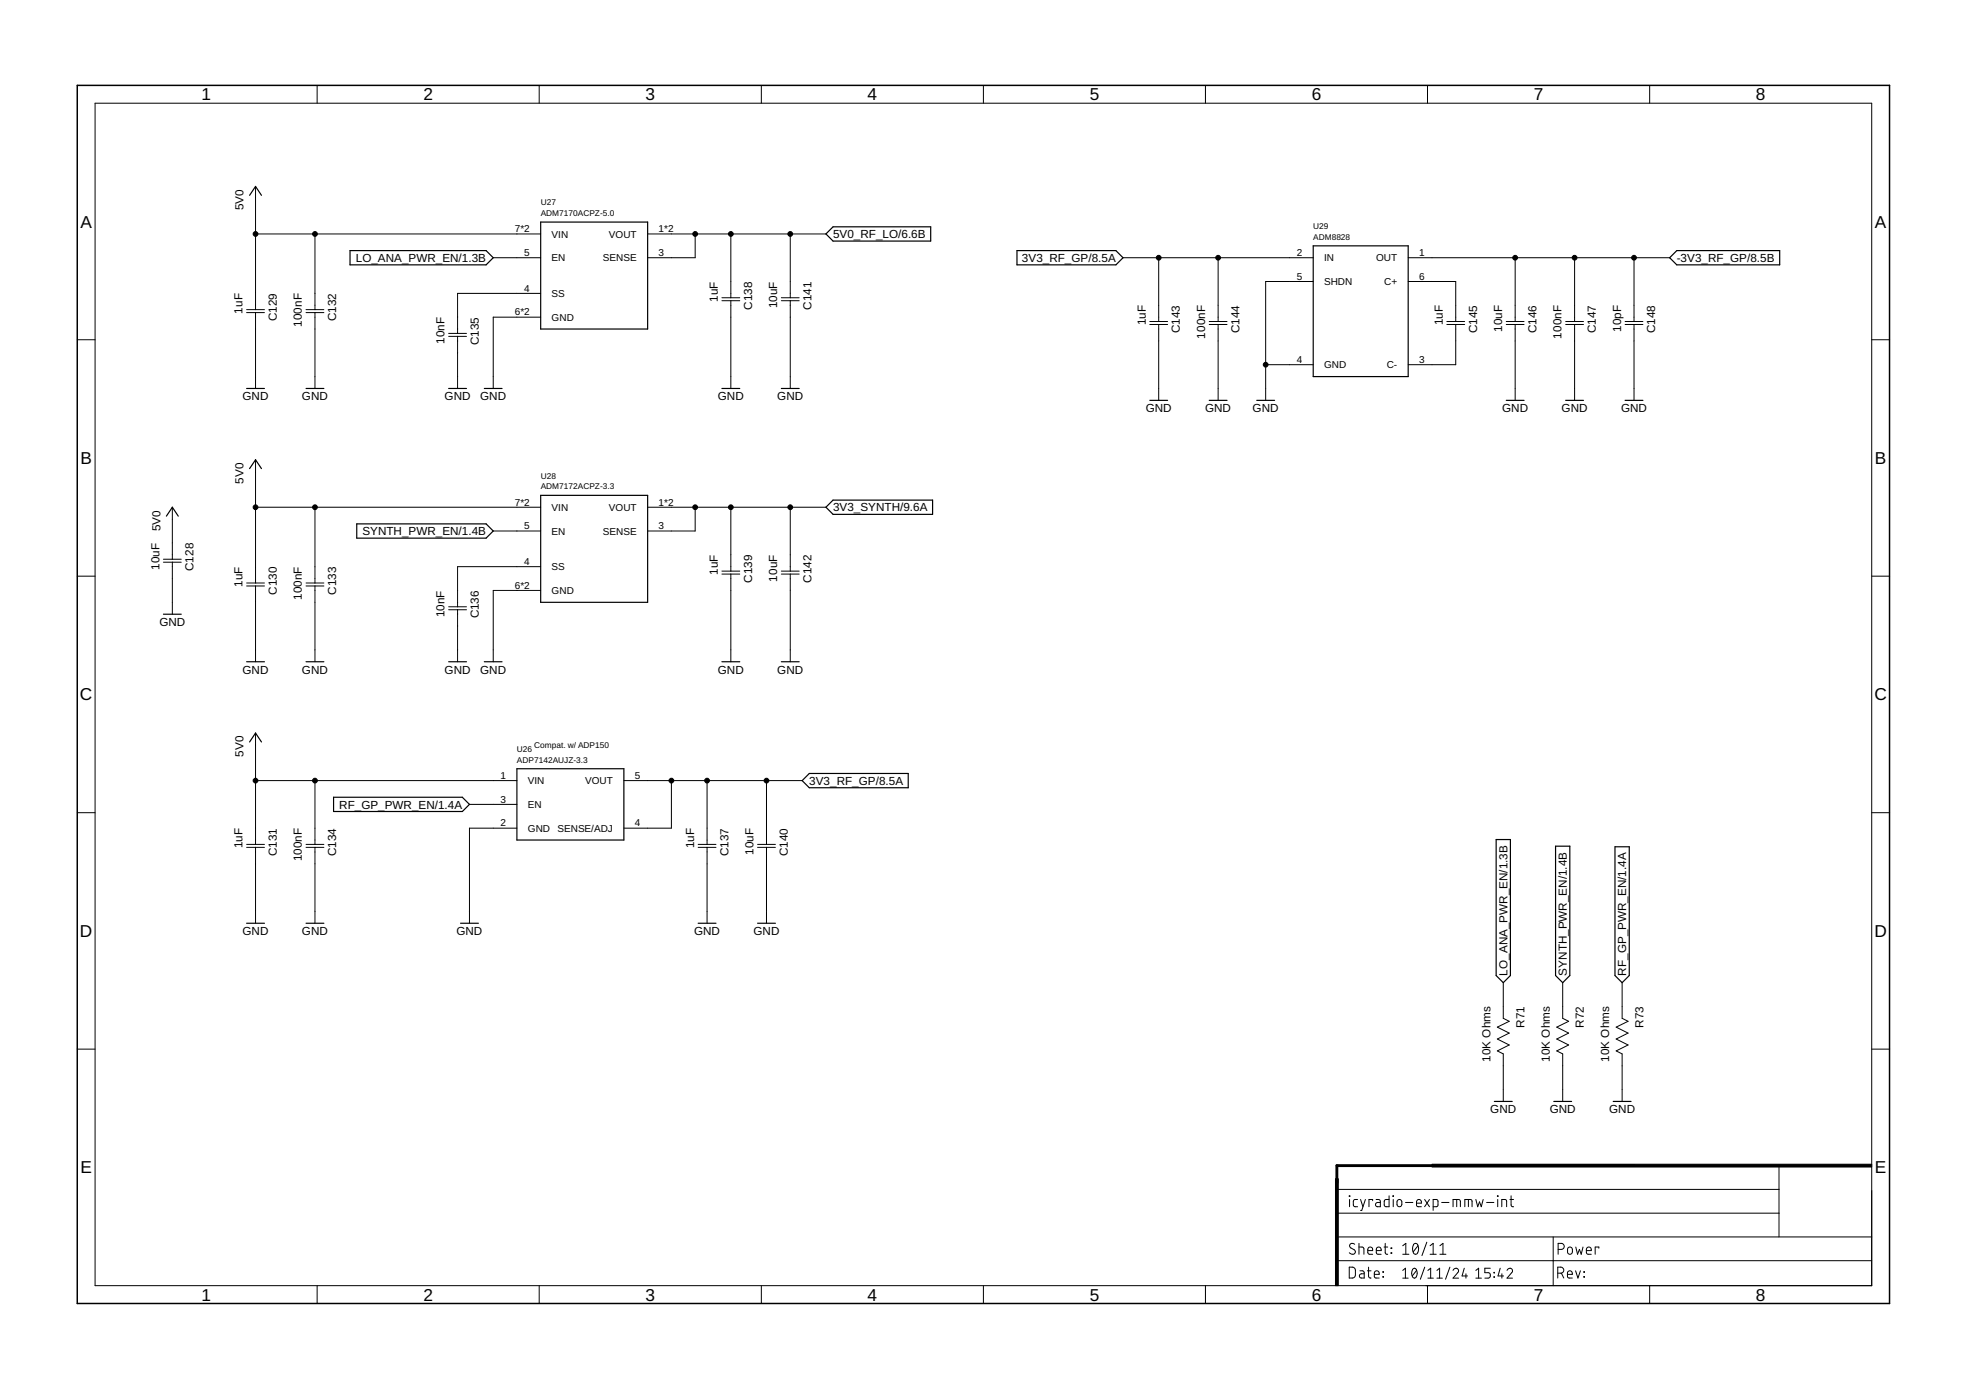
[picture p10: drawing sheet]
<svg xmlns="http://www.w3.org/2000/svg" width="420mm" height="297mm" viewBox="0 0 420 297" stroke-linecap="round" stroke-linejoin="round" font-family="sans-serif">
<g fill="none" stroke="#000" stroke-width=".25">
<path d="M53.3 41.7l1.3-1.9 1.3 1.9M74.8 53.6h29.1l1.5 1.5-1.5 1.5h-29.1zM115.5 47.5h22.9v22.8h-22.9zM178 48.5h20.9v3h-20.9l-1.5-1.5zM217.3 53.6h21.2l1.5 1.5-1.5 1.5h-21.2zM280.6 52.5h20.3v28h-20.3zM356.8 55.1l1.6-1.5h21.9v3h-21.9zM52.7 83h3.8M65.4 83h3.8M95.9 83h3.8M103.5 83h3.8M154.3 83h3.8"/>
<path d="M167 83h3.8M245.7 85.6h3.8M258.4 85.6h3.8M268.6 85.6h3.8M321.9 85.6h3.8M334.6 85.6h3.8M347.3 85.6h3.8M35.6 110.3l1.2-1.9 1.3 1.9M53.3 100.1l1.3-1.8 1.3 1.8M76.2 112h27.7l1.5 1.5-1.5 1.5h-27.7zM115.5 105.9h22.9v22.8h-22.9zM176.5 108.4l1.5-1.5h21.3v3h-21.3z"/>
<path d="M34.9 131.3h3.8M52.7 141.4h3.8M53.3 158.6l1.3-1.9 1.3 1.9M65.4 141.4h3.8M95.9 141.4h3.8M103.5 141.4h3.8M154.3 141.4h3.8M167 141.4h3.8M71.3 170.4h27.5l1.5 1.5-1.5 1.5h-27.5zM110.5 164.3h22.8v15.2h-22.8zM173 165.3h21.1v3h-21.1l-1.6-1.5zM319.7 179.4h3.1v29.1l-1.5 1.5-1.6-1.5z"/>
<path d="M52.7 197.3h3.8M65.4 197.3h3.8M98.4 197.3h3.8M149.2 197.3h3.8M161.9 197.3h3.8M332.4 180.8h3.1v27.7l-1.5 1.5-1.6-1.5zM345.1 181h3.1v27.5l-1.5 1.5-1.6-1.5zM319.4 235.4h3.8M332.1 235.4h3.8M344.8 235.4h3.8"/>
</g>
<g fill="none" stroke="#000" stroke-width=".21">
<path d="M67.8 18.2v3.9M115.2 18.2v3.9M162.7 18.2v3.9M210.2 18.2v3.9M257.6 18.2v3.9M305.1 18.2v3.9M352.6 18.2v3.9M20.3 22.1h379.7v252.6h-379.7zM54.6 39.8v26.4M54.6 50h60.9M67.3 50v16.2M105.4 55.1h10.1"/>
<path d="M138.4 50h38.1M148.6 50v5.1h-10.2M156.2 50v13.6M168.9 50v13.6M240 55.1h40.6M247.6 55.1v13.6M260.3 55.1v13.6M300.9 55.1h55.9M323.8 55.1v13.6M336.5 55.1v13.6M349.2 55.1v13.6M16.5 72.6h3.8"/>
<path d="M52.7 66.2h3.8M52.7 66.8h3.8M54.6 66.8v16.2M65.4 66.2h3.8M65.4 66.8h3.8M67.3 66.8v16.2M95.9 71.2h3.8M95.9 71.9h3.8M97.8 71.9v11.1M115.5 67.8h-10.1v15.2M115.5 62.7h-17.7v8.5M154.3 63.6h3.8"/>
<path d="M154.3 64.3h3.8M156.2 64.3v18.7M167 63.6h3.8M167 64.3h3.8M168.9 64.3v18.7M245.7 68.7h3.8M245.7 69.3h3.8M247.6 69.3v16.3M258.4 68.7h3.8M258.4 69.3h3.8M260.3 69.3v16.3M270.5 77.9h10.1"/>
<path d="M280.6 60.2h-10.1v25.4M300.9 60.2h10.2v8.5M309.2 68.7h3.8M309.2 69.3h3.8M311.1 69.3v8.6h-10.2M321.9 68.7h3.8M321.9 69.3h3.8M323.8 69.3v16.3M334.6 68.7h3.8M334.6 69.3h3.8M336.5 69.3v16.3M347.3 68.7h3.8"/>
<path d="M347.3 69.3h3.8M349.2 69.3v16.3M400 72.6h3.8M54.6 98.3v26.3M34.9 119.5h3.8M36.8 108.4v11.1M54.6 108.4h60.9M67.3 108.4v16.2M105.4 113.5h10.1M138.4 108.4h38.1M148.6 108.4v5.1h-10.2M156.2 108.4v13.6"/>
<path d="M168.9 108.4v13.6M16.5 123.1h3.8M34.9 120.1h3.8M36.8 120.1v11.2M52.7 124.6h3.8M52.7 125.2h3.8M54.6 125.2v16.2M65.4 124.6h3.8M65.4 125.2h3.8M67.3 125.2v16.2M95.9 129.7h3.8M95.9 130.3h3.8"/>
<path d="M97.8 130.3v11.1M115.5 126.2h-10.1v15.2M115.5 121.1h-17.7v8.6M154.3 122h3.8M154.3 122.7h3.8M156.2 122.7v18.7M167 122h3.8M167 122.7h3.8M168.9 122.7v18.7M400 123.1h3.8M54.6 156.7v23.7M16.5 173.7h3.8"/>
<path d="M54.6 166.8h55.9M67.3 166.8v13.6M100.3 171.9h10.2M110.5 177h-10.2v20.3M133.3 166.8h38.1M143.5 166.8v10.2h-10.2M151.1 166.8v13.6M163.8 166.8v13.6M400 173.7h3.8M52.7 180.4h3.8M52.7 181.1h3.8M54.6 181.1v16.2"/>
<path d="M65.4 180.4h3.8M65.4 181.1h3.8M67.3 181.1v16.2M149.2 180.4h3.8M149.2 181.1h3.8M151.1 181.1v16.2M161.9 180.4h3.8M161.9 181.1h3.8M163.8 181.1v16.2M321.3 210v7.6l1.2 .6-2.5 1.3 2.5 1.3-2.5 1.2 2.5 1.3-2.5 1.3 1.3 .6v10.2M334 210v7.6l1.2 .6-2.5 1.3 2.5 1.3-2.5 1.2 2.5 1.3-2.5 1.3 1.3 .6v10.2M346.7 210v7.6l1.2 .6-2.5 1.3 2.5 1.3-2.5 1.2 2.5 1.3-2.5 1.3 1.3 .6v10.2"/>
<path d="M16.5 224.2h3.8M400 224.2h3.8M285.7 254.2h94.5M285.7 259.2h94.5M288.4 255.5l.1 .2zM288.4 256.3v1.6M290.1 256.3h-.6l-.3 .4 .1 1.1 .8 .1M290.8 256.3l.5 1.6M291.8 256.3l-.8 2.4h-.2M293.3 256.6v-.3h-.7v1.6M294.1 256.3h.6l.3 .4v1.2h-.6a.46 .46 0 0 1-.4-.5 .46 .46 0 0 1 .4-.4h.6M296.9 255.5v2.4h-.8l-.3-.4 .1-.9 .2-.3h.8"/>
<path d="M297.7 255.5l.1 .2zM297.8 256.3v1.6M298.8 256.4l.4-.1a.92 .92 0 0 1 .1 1.5l-.3 .1a.92 .92 0 0 1-.2-1.5zM300.4 257h1.5M302.7 257.1h1.1a.55 .55 0 0 0-.4-.8 .55 .55 0 0 0-.7 .5l.1 1 1 .1M304.5 256.3l1 1.6M305.5 256.3l-1 1.6M306.3 257.9h.8l.2-.3v-1l-.2-.3h-.8v2.4M308.1 257h1.6M310.5 257.9v-1.6l1.5 .1 .1 1.5M311.3 256.3v1.6M313.1 257.9v-1.6l1.4 .1 .1 1.5"/>
<path d="M313.8 256.3v1.6M315.4 256.3l.4 1.6 .4-1.1 .4 1.1 .4-1.6M317.7 257h1.6M320 255.5l.1 .2zM320.1 256.3v1.6M321 257.9v-1.6l.9 .1 .1 1.5M322.7 256.3h.8M322.9 255.5l.1 2.1 .5 .3M380.2 249.1v15.2M67.8 274.7v3.9M115.2 274.7v3.9M162.7 274.7v3.9"/>
<path d="M210.2 274.7v3.9M257.6 274.7v3.9M285.7 269.4h114.3M285.7 264.3h114.3M288.4 270.8h.8l.4 .4v1.5l-.4 .4h-.8zM289.5 265.9a.58 .58 0 0 0-.9-.1 .58 .58 0 0 0 .1 .9l.7 .4a.58 .58 0 0 1 .1 .8 .58 .58 0 0 1-.9 0l-.2-.2M290.4 266.5l1 .1 .1 1.4M290.4 265.7v2.3M290.6 271.6h.7l.2 .3v1.2h-.5a.46 .46 0 0 1-.5-.4 .46 .46 0 0 1 .5-.5h.5M292.2 271.6h.8M292.3 267.3h1a.54 .54 0 0 0-.3-.8 .54 .54 0 0 0-.7 .5l.1 .9 .9 .1M292.5 270.8v1.9l.1 .3 .4 .1"/>
<path d="M293.7 272.3h1a.54 .54 0 0 0-.3-.7 .54 .54 0 0 0-.7 .5l.1 .9 .9 .1M294.1 267.3h1.1a.54 .54 0 0 0-.4-.8 .54 .54 0 0 0-.7 .5l.1 .9 1 .1M295.6 272.8l.1 .1zM295.6 271.8l.1 .1zM295.8 266.5h.8M296 265.7l.1 2.1 .5 .2M297.3 266.7l.1 .1zM297.3 267.7l.1 .1zM299.8 268h1.3M299.8 273.1h1.1M299.8 271.5l.6-.5v2.1M299.8 266.2l.6-.5v2.3"/>
<path d="M302 271.2l.1-.1a.88 .88 0 0 1 .8 1.2l-.1 .3a.51 .51 0 0 1-.5 .5 .51 .51 0 0 1-.5-.5l-.1-.8zM302.1 265.9a.62 .62 0 0 1 .8-.1 .62 .62 0 0 1 .2 .8 .99 .99 0 0 1-.7 1.4 1.65 1.65 0 0 1-.3-2.1zM302.7 271.5l-.9 1.2M303 266.2l-1 1.3M304.5 270.8l-.9 2.6M304.9 265.5l-1 2.8M305.1 274.7v3.9M305.2 273.1h1.1M305.2 271.5l.6-.5v2.1M305.6 268h1.3M305.6 266.2l.7-.5v2.3M307.1 273.1h1.2"/>
<path d="M307.1 271.5l.6-.5v2.1M307.7 268h1.3M307.7 266.2l.7-.5v2.3M309.9 270.8l-1 2.6M310.5 271.5a.58 .58 0 0 1 .9-.5 .58 .58 0 0 1 .1 1l-1 1.1h1.2M312.9 271l-.4 1.7h1.1M313.3 272.2v.9M315.4 273.1h1.2M315.4 271.5l.6-.5v2.1M318.5 271h-1.2v1h.7a.59 .59 0 0 1 .5 .6 .59 .59 0 0 1-.5 .5h-.7M319.3 271.9l.1 .1zM319.3 272.8l.1 .2z"/>
<path d="M320.6 271l-.5 1.7h1.2M321 272.2v.9M322.1 271.5a.58 .58 0 0 1 .8-.5 .58 .58 0 0 1 .2 1l-1 1.1h1.1M331.9 264.3v10.4M332.9 272.1h.6a.65 .65 0 0 0 .7-.7 .65 .65 0 0 0-.7-.6h-.6v2.3M333 267h.7a.65 .65 0 0 0 .6-.6 .65 .65 0 0 0-.6-.7h-.7v2.3M333.7 272.1l.5 1M335 272.3h1a.54 .54 0 0 0-.3-.7 .54 .54 0 0 0-.7 .5l.1 .9 .9 .1M335.1 266.7l.3-.2 .5 .2 .1 .8a.52 .52 0 0 1-.5 .5 .52 .52 0 0 1-.5-.5zM336.7 271.6l.5 1.5 .6-1.5M336.8 266.5l.3 1.5 .4-1 .4 1 .4-1.5M338.5 271.8l.1 .1z"/>
<path d="M338.5 272.8l.1 .1zM339 267.3h1.1a.54 .54 0 0 0-.4-.8 .54 .54 0 0 0-.7 .5l.2 .9 .9 .1M341.7 266.7v-.2h-.8v1.5M352.6 274.7v3.9"/>
</g>
<path d="M16.5 18.2h387.3v260.4h-387.3z" fill="none" stroke="#000" stroke-width=".32"/>
<path d="M285.4 251.9h.6v22.8h-.6zM306 248.8h94v.6h-94z" fill="#000" stroke="#000" stroke-width=".21"/>
<path d="M349.2 249.1h-63.5v3.8" fill="none" stroke="#000" stroke-width=".61"/>
<g fill="#000" stroke="#000" stroke-width=".21">
<circle cx="54.6" cy="50" r=".51"/>
<circle cx="67.3" cy="50" r=".51"/>
<circle cx="148.6" cy="50" r=".51"/>
<circle cx="156.2" cy="50" r=".51"/>
<circle cx="168.9" cy="50" r=".51"/>
<circle cx="247.6" cy="55.1" r=".51"/>
<circle cx="260.3" cy="55.1" r=".51"/>
<circle cx="323.8" cy="55.1" r=".51"/>
<circle cx="336.5" cy="55.1" r=".51"/>
<circle cx="349.2" cy="55.1" r=".51"/>
<circle cx="270.5" cy="77.9" r=".51"/>
<circle cx="54.6" cy="108.4" r=".51"/>
<circle cx="67.3" cy="108.4" r=".51"/>
<circle cx="148.6" cy="108.4" r=".51"/>
<circle cx="156.2" cy="108.4" r=".51"/>
<circle cx="168.9" cy="108.4" r=".51"/>
<circle cx="54.6" cy="166.8" r=".51"/>
<circle cx="67.3" cy="166.8" r=".51"/>
<circle cx="143.5" cy="166.8" r=".51"/>
<circle cx="151.1" cy="166.8" r=".51"/>
<circle cx="163.8" cy="166.8" r=".51"/>
</g>
<g font-size="3.7">
<text x="43" y="21.4">1</text>
<text x="90.5" y="21.4">2</text>
<text x="138" y="21.4">3</text>
<text x="185.4" y="21.4">4</text>
<text x="232.9" y="21.4">5</text>
<text x="280.3" y="21.4">6</text>
<text x="327.8" y="21.4">7</text>
<text x="375.3" y="21.4">8</text>
<text x="17.2" y="48.6">A</text>
<text x="400.7" y="48.6">A</text>
<text x="17.2" y="99.2">B</text>
<text x="400.7" y="99.2">B</text>
<text x="17.1" y="149.7">C</text>
<text x="400.6" y="149.7">C</text>
<text x="17.1" y="200.2">D</text>
<text x="400.6" y="200.2">D</text>
<text x="17.2" y="250.8">E</text>
<text x="400.7" y="250.8">E</text>
<text x="43" y="277.9">1</text>
<text x="90.5" y="277.9">2</text>
<text x="138" y="277.9">3</text>
<text x="185.4" y="277.9">4</text>
<text x="232.9" y="277.9">5</text>
<text x="280.3" y="277.9">6</text>
<text x="327.8" y="277.9">7</text>
<text x="375.3" y="277.9">8</text>
</g>
<g font-size="2.5">
<text x="52.1" y="44.9" transform="rotate(-90 52.1 44.9)">5V0</text>
<text x="178" y="50.9">5V0_RF_LO/6.6B</text>
<text x="76" y="56">LO_ANA_PWR_EN/1.3B</text>
<text x="218.4" y="56">3V3_RF_GP/8.5A</text>
<text x="358.4" y="56">-3V3_RF_GP/8.5B</text>
<text x="153.4" y="64.5" transform="rotate(-90 153.4 64.5)">1uF</text>
<text x="166.1" y="65.9" transform="rotate(-90 166.1 65.9)">10uF</text>
<text x="51.8" y="67" transform="rotate(-90 51.8 67)">1uF</text>
<text x="59.2" y="68.7" transform="rotate(-90 59.2 68.7)">C129</text>
<text x="64.5" y="69.8" transform="rotate(-90 64.5 69.8)">100nF</text>
<text x="71.9" y="68.7" transform="rotate(-90 71.9 68.7)">C132</text>
<text x="160.7" y="66.1" transform="rotate(-90 160.7 66.1)">C138</text>
<text x="173.4" y="66.1" transform="rotate(-90 173.4 66.1)">C141</text>
<text x="244.9" y="69.5" transform="rotate(-90 244.9 69.5)">1uF</text>
<text x="252.2" y="71.2" transform="rotate(-90 252.2 71.2)">C143</text>
<text x="264.9" y="71.2" transform="rotate(-90 264.9 71.2)">C144</text>
<text x="308.3" y="69.5" transform="rotate(-90 308.3 69.5)">1uF</text>
<text x="315.7" y="71.2" transform="rotate(-90 315.7 71.2)">C145</text>
<text x="321" y="70.9" transform="rotate(-90 321 70.9)">10uF</text>
<text x="328.4" y="71.2" transform="rotate(-90 328.4 71.2)">C146</text>
<text x="341.1" y="71.2" transform="rotate(-90 341.1 71.2)">C147</text>
<text x="346.4" y="70.9" transform="rotate(-90 346.4 70.9)">10pF</text>
<text x="353.8" y="71.2" transform="rotate(-90 353.8 71.2)">C148</text>
<text x="95" y="73.5" transform="rotate(-90 95 73.5)">10nF</text>
<text x="102.3" y="73.8" transform="rotate(-90 102.3 73.8)">C135</text>
<text x="257.6" y="72.3" transform="rotate(-90 257.6 72.3)">100nF</text>
<text x="333.7" y="72.3" transform="rotate(-90 333.7 72.3)">100nF</text>
<text x="51.8" y="85.5">GND</text>
<text x="64.5" y="85.5">GND</text>
<text x="95" y="85.5">GND</text>
<text x="102.6" y="85.5">GND</text>
<text x="153.4" y="85.5">GND</text>
<text x="166.1" y="85.5">GND</text>
<text x="244.8" y="88.1">GND</text>
<text x="257.5" y="88.1">GND</text>
<text x="267.7" y="88.1">GND</text>
<text x="321" y="88.1">GND</text>
<text x="333.7" y="88.1">GND</text>
<text x="346.4" y="88.1">GND</text>
<text x="52.1" y="103.3" transform="rotate(-90 52.1 103.3)">5V0</text>
<text x="34.3" y="113.5" transform="rotate(-90 34.3 113.5)">5V0</text>
<text x="178" y="109.3">3V3_SYNTH/9.6A</text>
<text x="77.5" y="114.4">SYNTH_PWR_EN/1.4B</text>
<text x="34.1" y="121.7" transform="rotate(-90 34.1 121.7)">10uF</text>
<text x="41.4" y="122" transform="rotate(-90 41.4 122)">C128</text>
<text x="51.8" y="125.4" transform="rotate(-90 51.8 125.4)">1uF</text>
<text x="153.4" y="122.9" transform="rotate(-90 153.4 122.9)">1uF</text>
<text x="160.7" y="124.6" transform="rotate(-90 160.7 124.6)">C139</text>
<text x="166.1" y="124.3" transform="rotate(-90 166.1 124.3)">10uF</text>
<text x="173.4" y="124.6" transform="rotate(-90 173.4 124.6)">C142</text>
<text x="59.2" y="127.1" transform="rotate(-90 59.2 127.1)">C130</text>
<text x="64.5" y="128.2" transform="rotate(-90 64.5 128.2)">100nF</text>
<text x="71.9" y="127.1" transform="rotate(-90 71.9 127.1)">C133</text>
<text x="95" y="131.9" transform="rotate(-90 95 131.9)">10nF</text>
<text x="34.1" y="133.8">GND</text>
<text x="102.3" y="132.2" transform="rotate(-90 102.3 132.2)">C136</text>
<text x="51.8" y="144">GND</text>
<text x="64.5" y="144">GND</text>
<text x="95" y="144">GND</text>
<text x="102.6" y="144">GND</text>
<text x="153.4" y="144">GND</text>
<text x="166.1" y="144">GND</text>
<text x="52.1" y="161.7" transform="rotate(-90 52.1 161.7)">5V0</text>
<text x="173" y="167.7">3V3_RF_GP/8.5A</text>
<text x="72.5" y="172.8">RF_GP_PWR_EN/1.4A</text>
<text x="51.8" y="181.3" transform="rotate(-90 51.8 181.3)">1uF</text>
<text x="59.2" y="183" transform="rotate(-90 59.2 183)">C131</text>
<text x="64.5" y="184.1" transform="rotate(-90 64.5 184.1)">100nF</text>
<text x="71.9" y="183" transform="rotate(-90 71.9 183)">C134</text>
<text x="148.3" y="181.3" transform="rotate(-90 148.3 181.3)">1uF</text>
<text x="155.7" y="183" transform="rotate(-90 155.7 183)">C137</text>
<text x="161" y="182.7" transform="rotate(-90 161 182.7)">10uF</text>
<text x="168.4" y="183" transform="rotate(-90 168.4 183)">C140</text>
<text x="51.8" y="199.8">GND</text>
<text x="64.5" y="199.8">GND</text>
<text x="97.5" y="199.8">GND</text>
<text x="148.3" y="199.8">GND</text>
<text x="161" y="199.8">GND</text>
<text x="322.2" y="208.5" transform="rotate(-90 322.2 208.5)">LO_ANA_PWR_EN/1.3B</text>
<text x="334.9" y="208.5" transform="rotate(-90 334.9 208.5)">SYNTH_PWR_EN/1.4B</text>
<text x="347.6" y="208.5" transform="rotate(-90 347.6 208.5)">RF_GP_PWR_EN/1.4A</text>
<text x="325.8" y="219.7" transform="rotate(-90 325.8 219.7)">R71</text>
<text x="338.5" y="219.7" transform="rotate(-90 338.5 219.7)">R72</text>
<text x="351.2" y="219.7" transform="rotate(-90 351.2 219.7)">R73</text>
<text x="318.5" y="226.9" transform="rotate(-90 318.5 226.9)">10K Ohms</text>
<text x="331.2" y="226.9" transform="rotate(-90 331.2 226.9)">10K Ohms</text>
<text x="343.9" y="226.9" transform="rotate(-90 343.9 226.9)">10K Ohms</text>
<text x="318.5" y="237.9">GND</text>
<text x="331.2" y="237.9">GND</text>
<text x="343.9" y="237.9">GND</text>
</g>
<g font-size="2.1">
<text x="110" y="49.6">7*2</text>
<text x="117.9" y="50.8">VIN</text>
<text x="130.1" y="50.8">VOUT</text>
<text x="140.8" y="49.6">1*2</text>
<text x="112" y="54.7">5</text>
<text x="117.9" y="55.8">EN</text>
<text x="128.9" y="55.8">SENSE</text>
<text x="140.8" y="54.7">3</text>
<text x="277.1" y="59.8">5</text>
<text x="277.1" y="54.7">2</text>
<text x="283" y="55.8">IN</text>
<text x="294.1" y="55.8">OUT</text>
<text x="303.3" y="54.7">1</text>
<text x="303.3" y="59.8">6</text>
<text x="112" y="62.3">4</text>
<text x="117.9" y="63.5">SS</text>
<text x="283" y="60.9">SHDN</text>
<text x="295.8" y="60.9">C+</text>
<text x="110" y="67.4">6*2</text>
<text x="117.9" y="68.5">GND</text>
<text x="277.1" y="77.6">4</text>
<text x="303.3" y="77.6">3</text>
<text x="283" y="78.7">GND</text>
<text x="296.4" y="78.7">C-</text>
<text x="110" y="108">7*2</text>
<text x="112" y="113.1">5</text>
<text x="117.9" y="109.2">VIN</text>
<text x="130.1" y="109.2">VOUT</text>
<text x="140.8" y="108">1*2</text>
<text x="140.8" y="113.1">3</text>
<text x="117.9" y="114.2">EN</text>
<text x="128.9" y="114.2">SENSE</text>
<text x="110" y="125.8">6*2</text>
<text x="112" y="120.7">4</text>
<text x="117.9" y="121.9">SS</text>
<text x="117.9" y="126.9">GND</text>
<text x="107" y="166.5">1</text>
<text x="112.8" y="167.6">VIN</text>
<text x="125.1" y="167.6">VOUT</text>
<text x="135.7" y="166.5">5</text>
<text x="107" y="171.5">3</text>
<text x="112.8" y="172.7">EN</text>
<text x="107" y="176.6">2</text>
<text x="112.8" y="177.7">GND</text>
<text x="119.1" y="177.7">SENSE/ADJ</text>
<text x="135.7" y="176.6">4</text>
</g>
<g font-size="1.8">
<text x="115.6" y="46.2">ADM7170ACPZ-5.0</text>
<text x="115.6" y="43.9">U27</text>
<text x="280.6" y="51.3">ADM8828</text>
<text x="280.6" y="49">U29</text>
<text x="115.6" y="104.6">ADM7172ACPZ-3.3</text>
<text x="115.6" y="102.3">U28</text>
<text x="110.5" y="160.7">U26</text>
<text x="114.2" y="159.8">Compat. w/ ADP150</text>
<text x="110.5" y="163">ADP7142AUJZ-3.3</text>
</g>
</svg>
